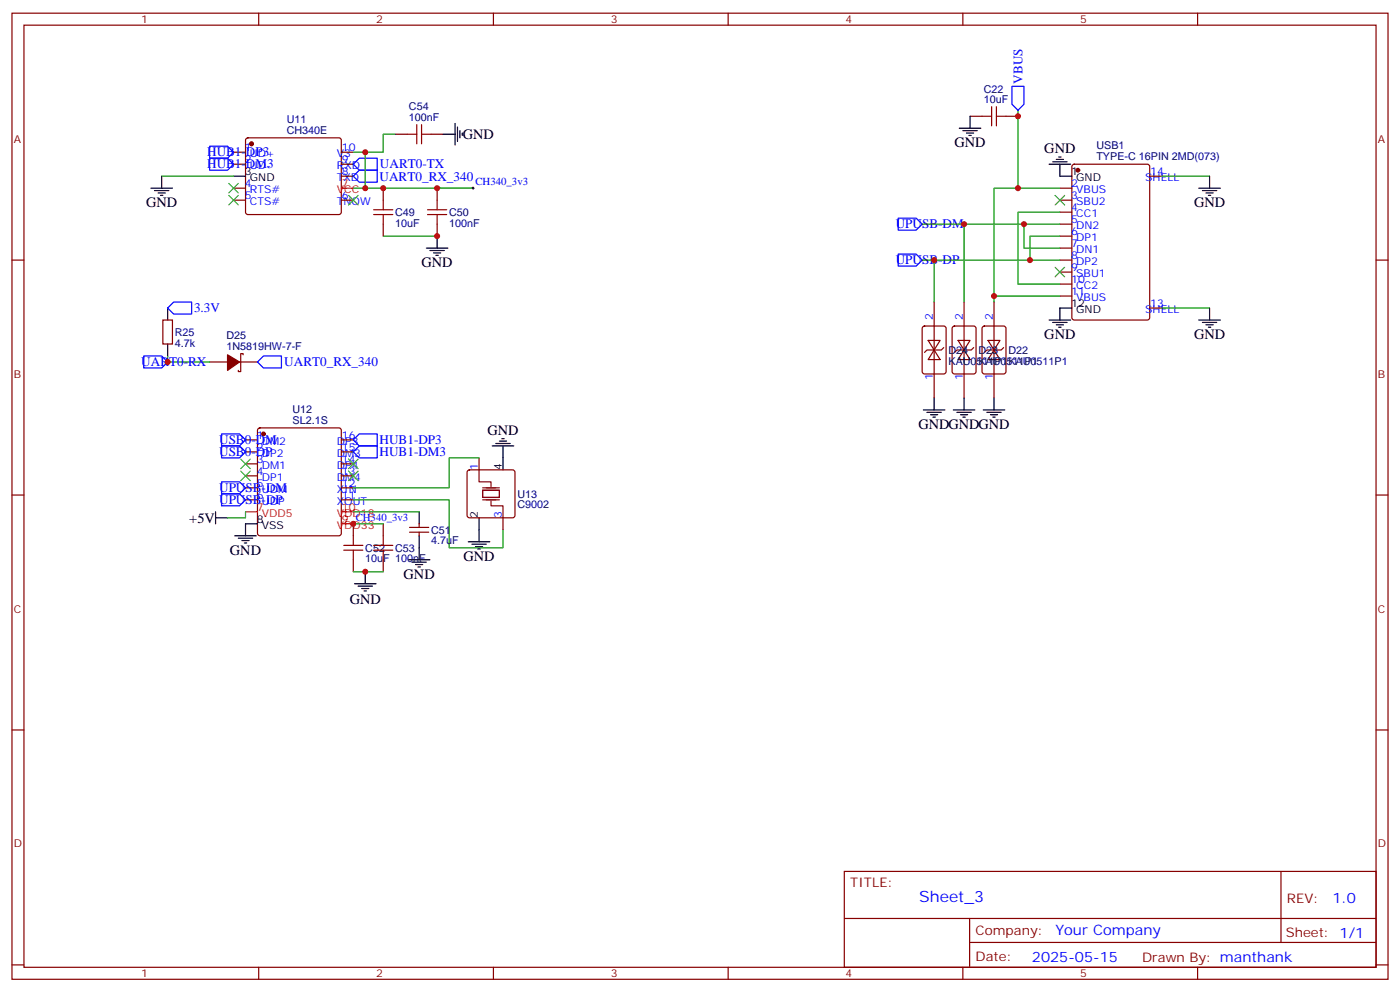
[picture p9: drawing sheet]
<svg xmlns="http://www.w3.org/2000/svg" width="412mm" height="292mm" viewBox="0 0 412 292" stroke-linecap="round" stroke-linejoin="round" font-family="sans-serif">
<g fill="none" stroke="#870000" stroke-width=".35">
<path d="M3.5 3.9h405.4v284.3h-405.4zM7.1 7.4h398.2v277.3h-398.2zM76.2 3.9v3.5M145.3 3.9v3.5M214.5 3.9v3.5M283.6 3.9v3.5M352.8 3.9v3.5M116.4 39.5h3.5M127 39.5h3.5M285.8 34.2h3.5M296.3 34.2h3.6M68.8 55.4h3.5"/>
<path d="M68.8 58.9h3.5M68.8 44.8h3.5M68.8 48.3h3.5M72.6 40.8l.4-.2h26.8l.5 .2 .2 .5v21.1l-.2 .5-.5 .2h-26.8l-.5-.2-.2-.5v-21.1zM100.5 58.9h3.6M100.5 51.9h3.6M100.5 44.8h3.6M100.5 48.3h3.6M112.9 55.4v3.5M128.8 55.4v3.5M312.2 55.4h3.5M312.2 58.9h3.5"/>
<path d="M316 48.5l.4-.2h21.6l.6 .5 .1 44.7-.5 .6-21.8 .1-.6-.5-.1-44.7zM338.7 51.9h3.5M3.5 76.6h3.6M112.9 66v3.5M128.8 66v3.5M312.2 76.6h3.5M312.2 62.4h3.5M312.2 66h3.5M312.2 69.5h3.5M312.2 73h3.5M405.3 76.6h3.6M48 94.2h2.8v7h-2.8z"/>
<path d="M271.9 96.2l.4-.2h5.7l.6 .4 .1 13-.5 .6-5.9 .1-.6-.5-.1-12.9zM275.2 88.9v28.2M280.7 96.2l.5-.2h5.6l.7 .4v13l-.4 .6-5.9 .1-.7-.5v-12.9zM284 88.9v28.2M289.5 96.2l.5-.2h5.6l.7 .4v13l-.4 .6-5.9 .1-.7-.5v-12.9zM292.8 88.9v28.2M312.2 80.1h3.5M312.2 83.6h3.5M312.2 87.1h3.5M338.7 90.7h3.5M61.7 106.5h5.3M70.6 106.5h5.2"/>
<path d="M71.6 104.4v-.3h-.7v5.3h-.7v-.4M273.4 100.2h3.5l-1.7 2.8zM275.2 103l1.7 2.8h-3.5zM278 102.3l-.7 .7h-4.3l-.7 .7M282.2 100.2h3.6l-1.8 2.8zM284 103l1.8 2.8h-3.6zM286.8 102.3l-.7 .7h-4.2l-.7 .7M291 100.2h3.6l-1.8 2.8zM292.8 103l1.8 2.8h-3.6zM295.6 102.3l-.7 .7h-4.2l-.7 .7M72.3 129.5h3.5M72.3 133h3.5"/>
<path d="M72.3 136.5h3.5M76.1 126.1l.5-.2h23.2l.5 .2 .2 .5v30.4l-.2 .5-.5 .2h-23.2l-.5-.2-.3-.5v-30.4zM100.5 129.5h3.6M100.5 133h3.6M100.5 136.5h3.6M137.8 138.5l.5-.2h12.7l.5 .2 .2 .5v12.7l-.2 .5-.5 .2h-12.7l-.5-.2-.2-.5v-12.7zM141.1 134.8v3.5M3.5 145.7h3.6M72.3 140.1h3.5M72.3 143.6h3.5M72.3 147.1h3.5M100.5 140.1h3.6"/>
<path d="M100.5 143.6h3.6M100.5 147.1h3.6M104.1 154.2v3.5M112.9 154.2v3.5M120.6 156.6h5.7M120.6 155.2h5.7M123.5 154.2v1M123.5 156.6v1.1M148.2 152.4v3.5M405.3 145.7h3.6M104.1 164.7v3.6M112.9 164.7v3.6"/>
<path d="M3.5 214.8h3.6M405.3 214.8h3.6M248.7 256.5h156.6v28.2h-156.6zM377.3 256.5v20.9M248.7 270.3h156.5M285.6 277.4h119.6M285.6 270.3v14.1M3.5 284h3.6M76.2 284.7v3.5M145.3 284.7v3.5M214.5 284.7v3.5M283.6 284.7v3.5"/>
<path d="M352.8 284.7v3.5M405.3 284h3.6"/>
</g>
<g fill="#870000" stroke="#870000" stroke-width=".35">
<path d="M67 104.4l3.6 2.1-3.6 2.5z"/>
<circle cx="317.5" cy="50.1" r=".53"/>
<circle cx="74.1" cy="42.3" r=".53"/>
<circle cx="77.6" cy="127.7" r=".53"/>
</g>
<g fill="none" stroke="#000" stroke-width=".35">
<path d="M130.5 39.5h3.6M134.1 36.3v6.4M134.8 37.4v4.2M135.5 38.5v2.1M136.2 39.2v.7M282.6 37.7h6.3M283.6 38.5h4.3M284.7 39.2h2.1M285.4 39.9h.7M285.8 34.2v3.5M44.4 55.4h6.4M45.5 56.1h4.2"/>
<path d="M46.6 56.8h2.1M47.3 57.5h.7M47.6 51.9v3.5M68.8 51.9h3.5M309 48.3h6.4M310.1 47.6h4.2M311.1 46.9h2.2M311.9 46.2h.7M312.2 48.3v3.6h3.5M353.1 55.4h6.4M354.2 56.1h4.2M355.2 56.8h2.2"/>
<path d="M356 57.5h.7M356.3 51.9v3.5M125.6 73h6.3M126.6 73.7h4.3M127.7 74.4h2.1M128.4 75.1h.7M128.8 69.5v3.5M49.4 90.7v3.5M309 94.2h6.4M310.1 94.9h4.2M311.1 95.6h2.2M311.9 96.3h.7"/>
<path d="M315.7 90.7h-3.5v3.5M353.1 94.2h6.4M354.2 94.9h4.2M355.2 95.6h2.2M356 96.3h.7M356.3 90.7v3.5M49.4 101.2v3.6M275.2 117.1v3.5M284 117.1v3.5M292.8 117.1v3.5M145 131.2h6.3M146 130.5h4.3"/>
<path d="M147.1 129.8h2.1M147.8 129.1h.7M148.2 131.2v7.1M272 120.6h6.3M273 121.4h4.3M274.1 122.1h2.1M274.8 122.8h.7M280.8 120.6h6.4M281.9 121.4h4.2M282.9 122.1h2.1M283.6 122.8h.7M289.6 120.6h6.4"/>
<path d="M290.7 121.4h4.2M291.7 122.1h2.2M292.5 122.8h.7M63.5 152.4h3.5M63.5 150.6v3.6M69.1 157.7h6.4M70.2 158.4h4.2M71.3 159.1h2.1M72 159.8h.7M75.8 154.2h-3.5v3.5M123.5 150.6v3.6M123.5 157.7v7"/>
<path d="M137.9 159.5h6.4M141.1 152.4v7.1M104.4 171.8h6.4M105.5 172.5h4.2M106.5 173.2h2.2M107.2 173.9h.7M107.6 168.3v3.5M120.3 164.7h6.3M121.4 165.5h4.2M122.4 166.2h2.1M123.1 166.9h.7M139 160.2h4.2"/>
<path d="M140.1 160.9h2.1M140.8 161.6h.7"/>
</g>
<g fill="none" stroke="#008700" stroke-width=".35">
<path d="M116.4 39.5h-3.5v5.3h-8.8M299.9 32.5v22.9h12.3M47.6 51.9h21.2M104.1 55.4h35.2M107.6 44.8v10.6M299.9 55.4h-7.1v33.5M342.2 51.9h14.1M112.9 69.5h15.9M271.6 66h40.6M271.6 76.6h40.6M275.2 76.6v12.3M284 66v22.9"/>
<path d="M301.6 66v7h10.6M312.2 62.4h-12.3v21.2h12.3M312.2 69.5h-8.8v7.1M292.8 87.1h19.4M342.2 90.7h14.1M49.4 104.8v1.7h12.3M141.1 134.8h-8.8v8.8h-28.2M72.3 150.6v1.8h-5.3M104.1 147.1h28.2v14.1h15.9v-5.3M104.1 150.6h19.4M104.1 154.2h8.8M104.1 168.3h8.8"/>
</g>
<g fill="none" stroke="#00f" stroke-width=".35">
<path d="M298.1 25.4h3.5v5.3l-1.7 1.8-1.8-1.8zM61.7 43h5.3l1.8 1.8-1.8 1.8h-5.3zM61.7 46.6h5.3l1.8 1.7-1.8 1.8h-5.3zM104.1 48.3l1.7-1.7h5.3v3.5h-5.3zM104.1 51.9l1.7-1.8h5.3v3.5h-5.3zM264.6 64.2h5.3l1.7 1.8-1.7 1.7h-5.3zM264.6 74.8h5.3l1.7 1.8-1.7 1.7h-5.3zM49.4 90.7l1.8-1.8h5.2v3.5h-5.2zM42.3 104.8h5.3l1.8 1.7-1.8 1.8h-5.3zM75.8 106.5l1.8-1.7h5.3v3.5h-5.3zM65.3 127.7h5.3l1.7 1.8-1.7 1.7h-5.3zM65.3 131.2h5.3l1.7 1.8-1.7 1.8h-5.3z"/>
<path d="M104.1 129.5l1.7-1.8h5.3v3.5h-5.3zM104.1 133l1.7-1.8h5.3v3.6h-5.3zM65.3 141.8h5.3l1.7 1.8-1.7 1.7h-5.3zM65.3 145.3h5.3l1.7 1.8-1.7 1.8h-5.3z"/>
</g>
<g fill="none" stroke="#a10000" stroke-width=".35">
<path d="M119.9 39.5h2.9M122.8 36.7v5.6M124.2 36.7v5.6M124.2 39.5h2.8M289.3 34.2h2.8M292.1 31.4v5.6M293.5 31.4v5.6M293.5 34.2h2.8M112.9 58.9v2.8M128.8 58.9v2.8M110.1 63.1h5.6M110.1 61.7h5.6"/>
<path d="M112.9 63.1v2.9M125.9 63.1h5.7M125.9 61.7h5.7M128.8 63.1v2.9M104.1 157.7v2.8M112.9 157.7v2.8M101.2 161.9h5.7M101.2 160.5h5.7M104.1 161.9v2.8M110.1 161.9h5.6M110.1 160.5h5.6M112.9 161.9v2.8"/>
</g>
<g fill="none" stroke="#3c3" stroke-width=".35">
<path d="M67.4 54l2.8 2.8M67.4 57.5l2.8 2.8M70.2 54l-2.8 2.8M70.2 57.5l-2.8 2.8M102.7 57.5l2.8 2.8M105.5 57.5l-2.8 2.8M310.8 57.5l2.8 2.8M313.6 57.5l-2.8 2.8M310.8 78.7l2.8 2.8M313.6 78.7l-2.8 2.8M70.9 135.1l2.8 2.8M70.9 138.6l2.8 2.9"/>
<path d="M73.7 135.1l-2.8 2.8M73.7 138.6l-2.8 2.9M102.7 135.1l2.8 2.8M102.7 138.6l2.8 2.9M105.5 135.1l-2.8 2.8M105.5 138.6l-2.8 2.9"/>
</g>
<path d="M100.5 55.4h3.6M72.3 150.6h3.5M100.5 150.6h3.6M100.5 154.2h3.6" fill="none" stroke="#f00" stroke-width=".35"/>
<path d="M141.1 138.3v3.5h3.5v1.4M142.2 144.3h4.9v2.1h-4.9zM142.2 143.6h4.9M142.2 147.1h4.9M144.6 147.5v1.4h3.6v3.5" fill="none" stroke="#870012" stroke-width=".35"/>
<path d="M139 55.4h.7M139.3 55v.7M103.7 154.2h.7M104.1 153.8v.7" fill="none" stroke="#000" stroke-width=".29"/>
<g fill="#c00">
<circle cx="299.9" cy="34.2" r=".88"/>
<circle cx="301.6" cy="66" r=".88"/>
<circle cx="303.4" cy="76.6" r=".88"/>
<circle cx="299.9" cy="55.4" r=".88"/>
<circle cx="292.8" cy="87.1" r=".88"/>
<circle cx="284" cy="66" r=".88"/>
<circle cx="275.2" cy="76.6" r=".88"/>
<circle cx="112.9" cy="55.4" r=".88"/>
<circle cx="128.8" cy="69.5" r=".88"/>
<circle cx="104.1" cy="154.2" r=".88"/>
<circle cx="107.6" cy="168.3" r=".88"/>
<circle cx="128.8" cy="55.4" r=".88"/>
<circle cx="49.4" cy="106.5" r=".88"/>
<circle cx="107.6" cy="55.4" r=".88"/>
<circle cx="107.6" cy="44.8" r=".88"/>
</g>
<text font-size="4.6" fill="#00f" x="270.8" y="265.5">Sheet_3</text>
<g font-size="4.2">
<text x="136.3" y="40.9">GND</text>
<text x="281.2" y="43.4">GND</text>
<text x="307.6" y="45.1">GND</text>
<text x="43" y="61">GND</text>
<text x="351.7" y="61">GND</text>
<text x="124.2" y="78.7">GND</text>
<text x="307.6" y="99.8">GND</text>
<text x="351.7" y="99.8">GND</text>
<text x="143.6" y="128">GND</text>
<text x="270.6" y="126.3">GNDGNDGND</text>
<text x="55.7" y="153.8">+5V</text>
<text x="67.7" y="163.3">GND</text>
<text x="136.5" y="165.1">GND</text>
<text x="118.9" y="170.4">GND</text>
<text x="103" y="177.9">GND</text>
</g>
<g font-size="4.2" fill="#00f">
<text x="392.5" y="265.7">1.0</text>
<text x="310.9" y="275.3">Your Company</text>
<text x="304" y="283.1">2025-05-15</text>
</g>
<g font-size="3.9" fill="#00f">
<text x="301.2" y="24.6" transform="rotate(-90 301.2 24.6)">VBUS</text>
<text x="61" y="46.1">HUB1-DP3</text>
<text x="61" y="49.6">HUB1-DM3</text>
<text x="111.8" y="53.1">UART0_RX_340</text>
<text x="111.9" y="49.6">UART0-TX</text>
<text x="263.9" y="67.2">UPUSB-DM</text>
<text x="263.9" y="77.8">UPUSB-DP</text>
<text x="57.1" y="91.9">3.3V</text>
<text x="41.6" y="107.8">UART0-RX</text>
<text x="83.7" y="107.8">UART0_RX_340</text>
<text x="64.6" y="130.7">USB0-DM</text>
<text x="111.8" y="130.7">HUB1-DP3</text>
<text x="64.6" y="134.2">USB0-DP</text>
<text x="111.8" y="134.3">HUB1-DM3</text>
<text x="64.6" y="144.8">UPUSB-DM</text>
<text x="64.6" y="148.4">UPUSB-DP</text>
</g>
<g font-size="3.9" fill="#800">
<text x="250.5" y="261.1">TITLE:</text>
<text x="379.1" y="265.7">REV:</text>
<text x="287.4" y="275.3">Company:</text>
<text x="378.7" y="275.9">Sheet: 1/1</text>
<text x="287.4" y="282.9">Date:</text>
<text x="336.4" y="283">Drawn By: manthank</text>
</g>
<g font-size="3.2" fill="#800">
<text x="41.6" y="6.9">1</text>
<text x="110.8" y="6.9">2</text>
<text x="179.9" y="6.9">3</text>
<text x="249.1" y="6.9">4</text>
<text x="318.2" y="6.9">5</text>
<text x="4.1" y="42">A</text>
<text x="405.9" y="42">A</text>
<text x="4.1" y="111.1">B</text>
<text x="405.9" y="111.1">B</text>
<text x="4.1" y="180.3">C</text>
<text x="405.9" y="180.3">C</text>
<text x="4.1" y="249.4">D</text>
<text x="405.9" y="249.4">D</text>
<text x="41.6" y="287.7">1</text>
<text x="110.8" y="287.7">2</text>
<text x="179.9" y="287.7">3</text>
<text x="249.1" y="287.7">4</text>
<text x="318.2" y="287.7">5</text>
</g>
<g font-size="3.2" fill="#000080">
<text x="289.8" y="27.3">C22</text>
<text x="120.5" y="35.6">100nF</text>
<text x="120.5" y="32.4">C54</text>
<text x="289.8" y="30.3">10uF</text>
<text x="84.4" y="39.5">CH340E</text>
<text x="84.4" y="36.3">U11</text>
<text x="323" y="47">TYPE-C 16PIN 2MD(073)</text>
<text x="323" y="43.7">USB1</text>
<text x="116.4" y="63.6">C49</text>
<text x="132.3" y="63.6">C50</text>
<text x="116.4" y="66.7">10uF</text>
<text x="132.3" y="66.7">100nF</text>
<text x="51.5" y="98.8">R25</text>
<text x="66.7" y="99.8">D25</text>
<text x="51.5" y="102">4.7k</text>
<text x="66.7" y="103">1N5819HW-7-F</text>
<text x="279.4" y="107.3">KAU0511P1</text>
<text x="279.4" y="104.1">D24</text>
<text x="288.2" y="107.3">KAU0511P1</text>
<text x="288.2" y="104.1">D23</text>
<text x="297" y="107.3">KAU0511P1</text>
<text x="297" y="104.1">D22</text>
<text x="86.2" y="124.7">SL2.1S</text>
<text x="86.2" y="121.6">U12</text>
<text x="152.4" y="149.6">C9002</text>
<text x="152.4" y="146.5">U13</text>
<text x="127" y="160.2">4.7uF</text>
<text x="127" y="157.1">C51</text>
<text x="107.6" y="165.5">10uF 100nF</text>
<text x="107.6" y="162.3">C52</text>
<text x="116.4" y="162.3">C53</text>
</g>
<g font-size="3.2" fill="#00f">
<text x="72.1" y="44.4">1</text>
<text x="72.1" y="48">2</text>
<text x="73.6" y="46.2">UD+</text>
<text x="99.2" y="46.2">V3</text>
<text x="100.7" y="48">9</text>
<text x="100.7" y="44.4">10</text>
<text x="73.6" y="49.7">UD-</text>
<text x="99.2" y="53.3">TXD</text>
<text x="99.2" y="49.7">RXD</text>
<text x="100.7" y="51.5">8</text>
<text x="337.4" y="53.3">SHELL</text>
<text x="338.8" y="51.5">14</text>
<text x="72.1" y="55">4</text>
<text x="72.1" y="58.6">5</text>
<text x="73.6" y="56.8">RTS#</text>
<text x="100.7" y="58.6">6</text>
<text x="140.1" y="54.5">CH340_3v3</text>
<text x="315.6" y="55">2</text>
<text x="315.6" y="58.6">3</text>
<text x="317" y="56.8">VBUS</text>
<text x="73.6" y="60.3">CTS#</text>
<text x="99.2" y="60.3">TNOW</text>
<text x="315.6" y="62.1">4</text>
<text x="315.6" y="65.6">5</text>
<text x="317" y="60.3">SBU2</text>
<text x="317" y="63.9">CC1</text>
<text x="315.6" y="69.1">6</text>
<text x="317" y="67.4">DN2</text>
<text x="317" y="70.9">DP1</text>
<text x="315.6" y="72.7">7</text>
<text x="315.6" y="76.2">8</text>
<text x="317" y="74.4">DN1</text>
<text x="317" y="78">DP2</text>
<text x="315.6" y="79.7">9</text>
<text x="315.6" y="83.3">10</text>
<text x="317" y="81.5">SBU1</text>
<text x="315.6" y="86.8">11</text>
<text x="317" y="85">CC2</text>
<text x="317" y="88.5">VBUS</text>
<text x="274.8" y="94.2" transform="rotate(-90 274.8 94.2)">2</text>
<text x="283.6" y="94.2" transform="rotate(-90 283.6 94.2)">2</text>
<text x="292.5" y="94.2" transform="rotate(-90 292.5 94.2)">2</text>
<text x="337.4" y="92.1">SHELL</text>
<text x="338.8" y="90.3">13</text>
<text x="274.8" y="111.8" transform="rotate(-90 274.8 111.8)">1</text>
<text x="283.6" y="111.8" transform="rotate(-90 283.6 111.8)">1</text>
<text x="292.5" y="111.8" transform="rotate(-90 292.5 111.8)">1</text>
<text x="75.7" y="129.1">1</text>
<text x="77.2" y="130.9">DM2</text>
<text x="99.2" y="130.9">DP3</text>
<text x="100.7" y="129.1">16</text>
<text x="75.7" y="132.6">2</text>
<text x="75.7" y="136.2">3</text>
<text x="77.2" y="134.4">DP2</text>
<text x="77.2" y="137.9">DM1</text>
<text x="99.2" y="137.9">DP4</text>
<text x="99.2" y="134.4">DM3</text>
<text x="100.7" y="136.2">14</text>
<text x="100.7" y="132.6">15</text>
<text x="75.7" y="139.7">4</text>
<text x="75.7" y="143.2">5</text>
<text x="77.2" y="141.5">DP1</text>
<text x="99.2" y="141.5">DM4</text>
<text x="100.7" y="143.2">12</text>
<text x="100.7" y="139.7">13</text>
<text x="140.8" y="138.3" transform="rotate(-90 140.8 138.3)">1</text>
<text x="75.7" y="146.8">6</text>
<text x="77.2" y="145">UDM</text>
<text x="77.2" y="148.5">UDP</text>
<text x="99.2" y="148.5">XOUT</text>
<text x="99.2" y="145">XIN</text>
<text x="100.7" y="146.8">11</text>
<text x="147.8" y="152.4" transform="rotate(-90 147.8 152.4)">3</text>
</g>
<g font-size="3.2">
<text x="72.1" y="51.5">3</text>
<text x="73.6" y="53.3">GND</text>
<text x="315.6" y="51.5">1</text>
<text x="317" y="53.3">GND</text>
<text x="315.6" y="90.3">12</text>
<text x="317" y="92.1">GND</text>
<text x="147.8" y="138.3" transform="rotate(-90 147.8 138.3)">4</text>
<text x="75.7" y="153.8">8</text>
<text x="77.2" y="155.6">VSS</text>
<text x="140.8" y="152.4" transform="rotate(-90 140.8 152.4)">2</text>
</g>
<g font-size="3.2" fill="#f00">
<text x="99.2" y="56.8">VCC</text>
<text x="100.7" y="55">7</text>
<text x="75.7" y="150.3">7</text>
<text x="77.2" y="152">VDD5</text>
<text x="99.2" y="155.6">VDD33</text>
<text x="99.2" y="152">VDD18</text>
<text x="100.7" y="153.8">9 CH340_3v3</text>
<text x="100.7" y="150.3">10</text>
</g>
</svg>
